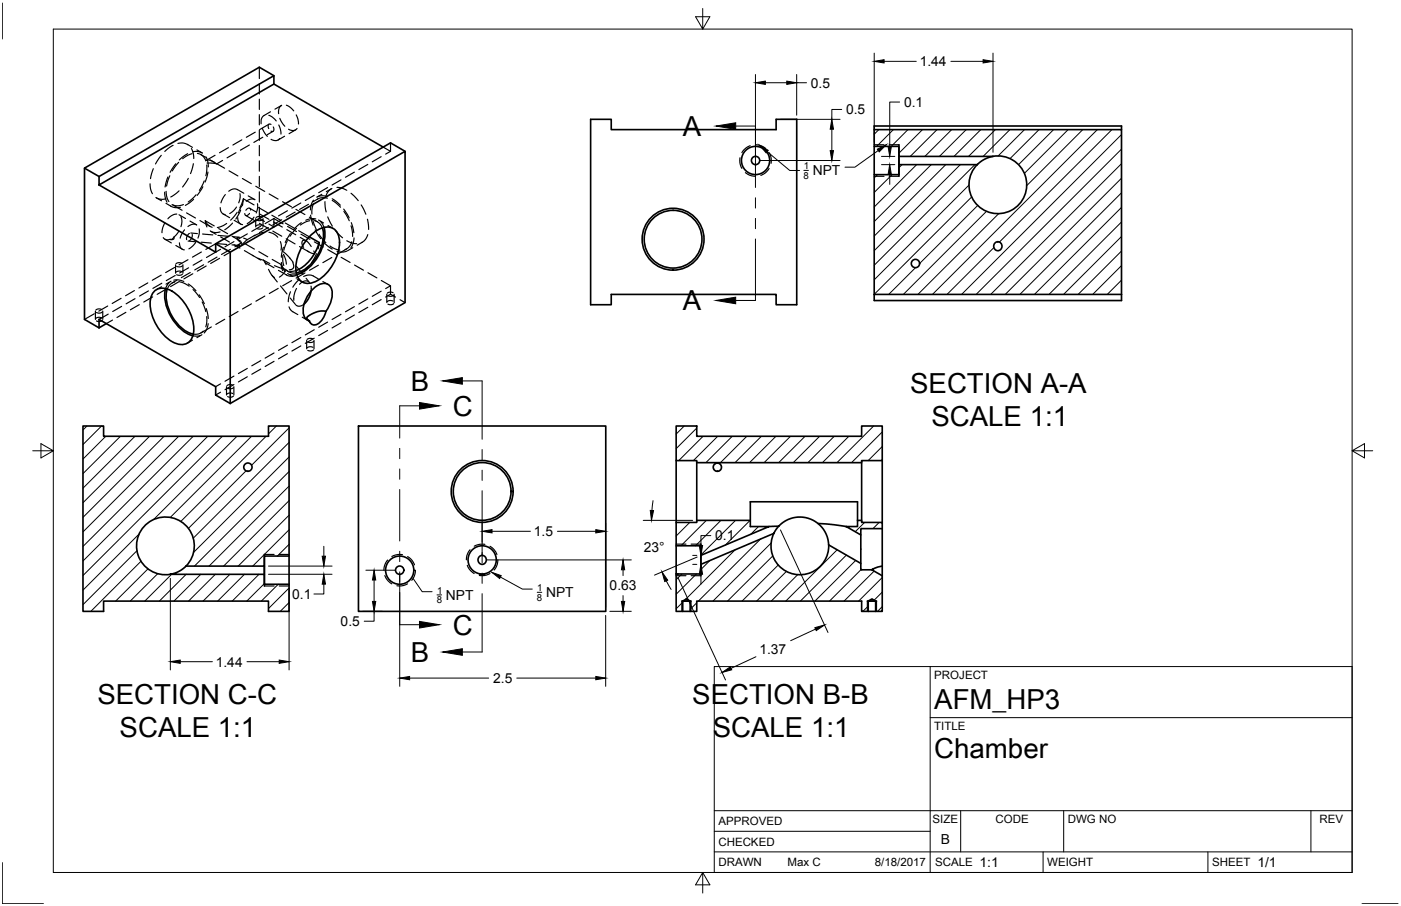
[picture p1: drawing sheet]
<svg xmlns="http://www.w3.org/2000/svg" width="432mm" height="279mm" viewBox="0 0 432 279" stroke-linecap="round" stroke-linejoin="round" font-family="sans-serif">
<!-- layer: Hidden -->
<g fill="none" stroke="#000" stroke-width=".36">
<path d="M79.9 20.7v3.5M79.9 25.8v3.2M79.9 30.6v3.2M79.9 35.3v3.2M80.8 39.6l1.6 2.5M81.4 35.6a2.36 2.36 0 0 0-.9 2.6M82.9 35.6l1.1 .5 1.1 1.2M82.9 38.3l-2.9 1.7M83.4 34.5l-2 1.1M83.5 38.4a.65 .65 0 0 0-.8 .1 .65 .65 0 0 0 0 .9l.1 .3M84.2 39.2a.74 .74 0 0 1 .3 .9 .74 .74 0 0 1-1 .3M85.9 38.5l.5 1.4 .2 1.5"/>
<path d="M86.2 36.5l1.6 2.4M86.7 32.5l-2 1.2M86.8 32.5a2.35 2.35 0 0 0-.9 2.6M88.3 32.4l1 .6 1.2 1.2M91.3 35.4l.5 1.4 .2 1.4M91.6 39.6a1.84 1.84 0 0 1-2.7 .2M46.3 56.7l.1 1.4 .6 1.6M47.3 52l-.9 3.1M49.7 47.9l-1.8 2.7M50.7 59.3l.2 1.3 .6 1.7M51.2 59l.3 1.9 .6 1.3M51.7 54.6l-.8 3.1"/>
<path d="M52.3 54.2l-1 3.2M53.3 44.8l-2.5 1.9M54.2 50.5l-1.8 2.7M54.8 44.2l1.9-.1 1.2 .5M55.1 50.1l-2 2.6M55.2 58.9l-2.6 1.8M57.7 44.5l1.6 .9M57.8 47.4l-2.5 1.9M58 55l-1.7 2.7M59 45.8l.5 1.4 .2 1.7M59.2 47.4l-1.3 .5-1.6 1.1M59.3 46.8h1.9l1.2 .4"/>
<path d="M59.6 50.5l-.9 3M60.7 46.2l1.5 .9M60.8 47.3l1.4 .6 1.1 1.4M61.9 47.7l1.4 .8M62.5 57.6l-1.7 2.7M63 55.8l-1.6 2.9M63.4 49.6l1.1-.2 2 .9M63.5 48.4l.5 1.4 .2 1.7M63.7 50.9l-.3 3.3M63.8 50.3l2.9 .1 2.5 1.5M64.1 53.1l-.9 3M64.7 49.3l1.4 .8"/>
<path d="M66.3 47.9l-2.9 1.6M68.6 49.5l-1.8 1M70.4 45.5l-2.7 1.6M70.6 52.7l2.7 1.6M72.7 47.1l-2.7 1.6M73.1 58.4l2 1.2M73.2 58.5a2.31 2.31 0 0 0-2.7 .5M73.9 59.7l.1 1.2-.4 1.7M74.5 43.1l-2.7 1.6M74.7 55l2.8 1.6M76.9 44.7l-2.8 1.6M78.7 40.8l-2.8 1.5"/>
<path d="M78.8 57.4l2.8 1.6M79.9 40.1v3.2M79.9 44.9v3.1M79.9 49.6v3.2M79.9 54.4v3.2M79.9 59.2v3.1M81 42.3l-2.8 1.6M83 59.8l2.7 1.6M84.2 40.5l-1.8 1M86.2 42.7a1.87 1.87 0 0 1-2.7 .3M87.7 42l-2 1.2M91.1 40.1l-2 1.1"/>
<path d="M99.2 59.9l-1.6 .9M101 57.8l-2.8 1.6M102.1 58.2l-1.5 .9M102.3 58.1l-1 .8-.9 1.7M103.9 57.8l1.4 .2 1.6 .7M105.1 55.5l-2.8 1.6M108.2 59.6l2.2 2.3M109.2 53.1l-2.7 1.6M113.4 50.7l-2.8 1.6M117.5 48.3l-2.8 1.6M118.1 45.4l2.3 1.3M120.4 44.1v2.6"/>
<path d="M120.4 46.7l-1.5 .8M228.1 48.7l-.1 1.4 .6 1.8M229.7 53.2l1.3 .8 1.9 .4M231.2 45l-1.3 .6-1.3 1.5M232.9 44.6l1.8 .4 1.3 .8M237.1 52l-1.3 1.4-1.3 .7M237.1 47.1l.6 1.8-.1 1.5M269.4 54.4h3.1M269.4 44.6h3.1M274.1 54.4h3M274.1 44.6h3M48.1 60.9l1.4 .5 1.6-.1"/>
<path d="M48.2 61l1.6 .9M50.3 73.3l.9 .6 1.2-.1M50.8 68.7l-.6 1.5-.3 1.6M50.8 73.8l2 1.1M51.2 62.7l1.5 .9M52.5 63.5l1.5 .5 1.6-.1M52.6 73.9h.2M53 63.1l3.1 1.7M53.6 73.1a1.06 1.06 0 0 1-1.2 .7M53.6 73.1l-.2 .7h-1M54.2 75.7l2 1.2M54.5 66a3.7 3.7 0 0 0-2.8 1.5"/>
<path d="M55.1 71.3l-1.5 1.8M55.2 66.2l2 1.2M55.3 74.9a1.86 1.86 0 0 0 1.5 2.2M55.7 66.8a3.7 3.7 0 0 1 .1 3.1M56.5 63.1l-1.5 .4-1.7-.3M56.9 70.9l-.9 1.3-.5 1.3M57.5 65.7l2.7 1.5M58 74.3l2.4 .3M58.4 72l-.8 .9-.1 1M58.6 68.2l2 1.1M58.8 71.9l2 .1M59.3 72.3l-.2 1.1-.7 .8"/>
<path d="M59.7 61.4l-2.6 1.9M60.3 74.7l-.9 1.2-1.2 .8M60.4 60.1l-2.4 2.2M60.6 69.4a2.4 2.4 0 0 0-2.7 .5M61.4 70.6v1.2l-.4 1.6M61.6 68l3.1 1.8M62 74.7l3.1 .3M62.1 77.7l-2.8 1.6M62.4 72.2l3.2 .2M63.3 68.1l.5 1.9M63.3 68.1l.9 1.3 1.2 .7M63.3 68.1l2.7 1.6"/>
<path d="M64.8 71.2l1.6 .5 1.4-.2M65 71.3l1.6 1M66.5 75.2l-3.1 1.7M66.7 75.1l3.2 .3M66.9 79.3l-2.8 1.6M67.2 72.6l3.1 .3M67.4 70.5l2.8 1.6M67.7 79.7l-2.8 1.6M67.9 64a1.86 1.86 0 0 0 1.5 2.2M68 76.9l-4.4 2.5M68 73.1l2.7 1.5M68.8 66l2 1.1"/>
<path d="M69.5 60l-1.4 2.6M69.9 68.9l-1.7 .9-1.2 .4M71 77.8l-1.9 1.1M71 76.9l-2.7 1.6M71.5 75.5l2.4 .2M71.5 72.8l2.8 1.6M71.7 68.8l-2.4 2.1M71.9 73l2 .2M72.1 75.5l1.6 .9M72.1 74.5l-2.8 1.6M72.2 67.9l2 1.2M72.9 63.9l-.9 1.1-1.2 .9"/>
<path d="M73.1 65.5l-2 2.4M73.3 67.1a1.83 1.83 0 0 0 1.5 2.2M73.5 73.2l-.4 .2 .1 .4 1.3 1.1M73.9 75.2l-1.5 .9M74.2 64.8l-1.5 2.8M74.5 74.9l-1.3 .9 .7 .7M74.5 74.9h-.1M74.8 63.1l-1.3 2.6M75 61.3l-.3 2M75 61.3l-1.1 2.8M75 61.3l3.3 1.9M75.1 73.4l1.1 .5"/>
<path d="M75.3 77.3l2.8 1.6M75.7 75.2l2.7 1.6M75.7 66.4l2.9 1.7M76.2 73.9l-1.9 1.7M76.2 72.1l-2.7 1.6M76.5 60.4l2 1.1M76.9 65.8a.73 .73 0 0 1-.7 .7 .73 .73 0 0 1-.8-.7M76.9 73.5l-.7 .4M77 64.2l1.8 1.1M77.2 64.8a.71 .71 0 0 0-.7-.7 .71 .71 0 0 0-.7 .7M77.8 78.7l2.5 1.5M78.3 67l-.9 1.1-1.2 .9"/>
<path d="M78.6 61.6a2.31 2.31 0 0 0-2.7 .5M78.6 72.5l-1.5 .9M78.8 67.4v2.6M79.3 62.8l.1 1.2-.4 1.7M79.5 79.6l1.7 .6M79.7 64l2.7 1.6M79.8 77.6l2.7 1.6M79.9 63.9v3.5l1.6 .9M80 68.9l2.7 1.6M80.1 66.1l2.8 1.5M80.4 69.8l-2.8 1.5M80.7 69.5l-.9-.2-.9 .4"/>
<path d="M80.7 66.9l-.9-.1-.9 .3M80.9 70.3l-.8 .3-1-.1M80.9 67.7l-1 .4-.8-.2M81.1 67.4v2.6M81.3 71.6l-3 1.1M82.7 70.2l-2.7 1.5M82.9 71.6l1.5 .6 1.2 1M83.8 66.4l2.7 1.6M84.1 71.3l2.7 1.5M84.3 68.4l2.7 1.6M84.5 67.4l-2.8 1.6M86.4 74.5l.3 1.4-.1 1.2"/>
<path d="M86.8 67.8l-2.7 1.6M87.1 77.5l2.3 2.1M87.1 62.2l2.7 1.6M87.2 78.8v1.5l.3 1.6M87.3 69l-2.9-1.6v2.6l-1.5-.9M87.3 76.3l-.6 3M87.4 78.4l.7 1.8 .2 1.3M87.9 68.8l2.8 1.6M88.2 73.6l2.7 1.6M88.4 70.8l2.8 1.6M88.6 74.2l-1.1 3M88.6 65l-2.8 1.6"/>
<path d="M88.6 69.8l2.8 1.6M89.3 79.6l1.1 1.3M89.5 72l-1.6 2.8M91 65.4l-2.8 1.6M91.2 64.6l2.8 1.6M91.4 70.4l-2 2.5M92 71.1l3.3 1.9M92.3 76l2.9 1.7M92.5 73.2l1.8 1M92.7 62.6l-2.7 1.6M92.8 72.2l2.7 1.6M92.9 68.7l-2.4 2.1"/>
<path d="M94.7 77.4l1.3 .7 .8 .1 .1-.2-.2-.6M95.1 63l-2.8 1.6M95.3 67l2.6 1.4M95.4 68.1l-1.5 .5-1.3 .8M95.7 66.4l.8 3M95.9 76l-1.1-1.4-1.2-.5-.4 .2-.1 .4v.7l.5 .9M96.4 67.7l1.1 3.1M96.6 61.7l-.7 1.6-.2 1.4M96.7 62.8l-.6 1.8v1.4M96.8 60.2l-2.7 1.6M96.9 74.6l2.7 1.6M97 68.1l1.5 .8 .8 1.4"/>
<path d="M97.1 70.9l1.8 2.7M97.3 67.5h-1.6l-1.5 .4M97.5 78.2l-1.5 2.8M97.9 61.4l-1.4 .8M98.2 67.9l1.5 .9M98.3 72.2l2.1 2.6M98.4 74.8l-.3 1.9M98.7 68.3l.7 .8 .5 1M99.9 74.8l2.5 2M100.2 62.2l.3 3.2M100.9 61.1l-2-.1-1.2 .5M101 60.6l-1.7-.2-1.5 .3"/>
<path d="M101 66.9l1.4 2.8M101 77l2.8 1.6M101.1 69.5l1.6 1M101.7 75.9l1.6 .9 1.4 .3M102.3 79.4l-2.8 1.6M102.4 61.3l2.5 2M102.4 61.8l2.6 2.1M103.4 71l2.2 2.3M105.1 79.3l2.8 1.6M105.9 64.5l1.7 2.7M106 65.2l1.6 2.9M106.8 76.8l-3.2 1.8"/>
<path d="M106.9 74.2l1.2 .6 1.8 .4M107 77.4l-1.3 .3-1.8-.2M108.2 69.6l.5 3.3M108.3 68.7l.8 3.1M108.4 74.5l-.7 1.5-1.4 1M108.7 76.4l-1.5 .9M109.1 73.4l-.3 1.7-.6 1.3M111.3 63.2l1.5 2.9M111.6 74.7l-1.5 .9M113.2 67.6l.4 3.2M113.4 72.3l-.7 1.5-1.2 1M29.1 96.8l-3.1 1.7"/>
<path d="M29.4 95.9v2.6M31.3 98l-.9-.2-.9 .4M31.3 95.5l-.9-.2-.9 .3M31.5 98.8l-.8 .4-1-.2M31.5 96.2l-1 .4-.8-.2M31.7 95.9v2.6M33.2 94.4l-2.8 1.6M33.4 96.9l-2.9 1.6M34.7 98.7l-1.9 1.1M37.3 92l-2.7 1.6M37.5 94.5l-2.8 1.6M38.8 96.3l-2.7 1.6"/>
<path d="M41.4 89.6l-2.7 1.6M41.6 92.1l-2.7 1.6M42.9 94l-2.7 1.5M45.6 87.2l-2.8 1.6M45.7 89.7l-2.7 1.6M47.1 91.6l-2.8 1.5M49.7 84.9l-2.8 1.5M49.8 88.4l-1.6 .9M49.9 87.3l-2.8 1.6M51.2 89.2l-2.8 1.6M52.2 87.1l-1.2 1.9M52.7 86.7l-1.5 .9"/>
<path d="M53.6 86.4h1.6l1.4 .4M53.8 82.5l-2.7 1.6M53.9 87l-1.5 .8-.9 1.3M54 85l-2.7 1.5M54.1 81.7v2.6M54.5 86.4l-1.5 .9M55.3 86.8l-2.7 1.6M55.4 86.9l1.6 .6 1.3 .8M56 83.8l-.9-.2-.9 .3M56 81.2l-.9-.2-.9 .3M56.2 84.6l-1 .3-.8-.2M56.2 82l-.8 .3-1-.2"/>
<path d="M56.4 81.7v2.6M57.9 80.1l-2.7 1.6M58 87.6l2.4 2.1M58.1 82.6l-2.7 1.6M58.6 84l-2.7 1.6M59.4 84.4l-2.7 1.6M59.5 89.3l2 2.5M61.4 90.9l1.6 2.8M62.3 80.2l-2.8 1.6M62.3 93.1l1.1 3M62.8 81.7l-2.8 1.5M63.5 95.1l.7 3.1"/>
<path d="M63.5 82l-2.7 1.6M63.7 97.6v1.6l-.3 1.6M64.2 99.8l-.6 2-.7 .9M69.3 98.5l-2.8 1.5M73.4 96.1l-2.8 1.6M77.5 93.7l-2.8 1.6M81.2 80.2l1.9 1.1M81.2 80.2l.8 1.4M81.6 91.3l-2.7 1.6M81.7 81l2.7 1.6M82.7 83.1l1.1 1.8 .8 .7M83.8 84.9l1.7 2"/>
<path d="M83.9 80l2.7 1.6M84.6 81.9l3 1.1M85.8 88.9l-2.8 1.6M85.8 83.4l2.5 1.4M86.5 88.2l1.9 2.4M86.6 81.6l1.2 1.5M86.6 81.6l.6 1.9M86.7 80.9l.4 1.5 .9 1.4M88 83l-.6 1.3-1.3 1.2M88.1 83.3l.9 .5M88.1 84.7l1.6 .5 1.5-.2M88.3 83.3l1.4 .8 1.6 .1"/>
<path d="M88.7 84.4l1.5 .9M89.1 94.6l.7 1.2 2 1.2M89.3 84.6l2.1 .1M89.4 91.9l1.7 2M89.5 90l-.7 3.1M89.9 86.5l-2.8 1.6M90.2 81l.3 1.5-.5 .5-.8 .2M91.2 83.5l-1.9 .2M91.4 82.1l2 2.5M91.4 89l-.8 2.2v1.4M91.6 86.1l1.5 .8M92.3 86.1l-2.1 2.5"/>
<path d="M93.2 97.8l1.5 .9M93.6 85.3l1.1-.4 1-.1 2.4 1.2M93.7 93.8l-1.4 .6-1.1-.3M94 84.2l-2.7 1.6M94.3 85.8l1.1 1.4M94.7 98.4l1 1.3M95 82.3l-2.4 2M95.1 86.9l-1.2-.3-1.6 1.1M95.9 88.2v1.6M98.1 81.8l-2.7 1.6M99.5 86.8l1.6 .9M101 99.3l-2.8 1.6"/>
<path d="M105.1 99.5l-2.8 1.6M105.1 96.9l-2.8 1.6M109.2 97.1l-2.7 1.6M109.2 94.6l-2.7 1.6M109.3 81.7l2.7 1.6M113.4 94.8l-2.8 1.6M113.4 92.2l-2.8 1.6M113.4 84.1l2.7 1.6M117.5 92.4l-2.8 1.6M117.5 89.8l-2.8 1.6M117.5 86.5l2.9 1.6M118.9 89l1.5-.9v2.6l-1.5 .9"/>
<path d="M119.2 90.7v2.6M120.4 90.7l1.5 .9M121.1 90.3l-.8-.2-.9 .3M121.1 92.9l-.8-.2-.9 .3M121.4 91.1l-1.1 .3-.7-.2M121.4 93.6l-.8 .4-1-.2M121.5 90.7v2.6M123.3 92.4l1.5 .9M59.3 104.9l-1.6 .9M61.6 103.5l-2.2 .1M62.2 103.2l-1.5 .9M62.6 102.1l-1.4 .9h-1.6"/>
<path d="M65.1 100.8l-3.2 1.9M68 118.4l-1.5 .8M69.8 119.2v2.6M71.7 118.8l-.8-.2-.9 .3M72 119.6l-.9 .3-.9-.2M72.1 119.2v2.6M72.1 118.6l-2.8 1.6M72.1 116l-2.8 1.6M76.2 116.2l-2.7 1.6M76.2 113.6l-2.7 1.6M80.4 113.8l-2.8 1.6M80.4 111.2l-2.8 1.6"/>
<path d="M84.5 111.4l-2.8 1.6M84.5 108.9l-2.8 1.5M88.6 109.1l-2.8 1.6M88.6 106.5l-2.8 1.5M92.7 106.7l-2.7 1.6M92.7 104.1l-2.7 1.6M94.5 105v2.6M96.4 107.1l-.8-.2-.9 .4M96.4 104.5l-1-.2-.7 .4M96.7 107.9l-1.1 .3-.7-.2M96.7 105.3l-.9 .3-.9-.2M96.8 105v2.6"/>
<path d="M96.8 104.3l-2.7 1.6M96.8 101.7l-2.7 1.6M101 101.9l-2.8 1.6M68 121l-1.5 .8M71.7 121.4l-.8-.2-.9 .3M72 122.1l-.9 .4-.9-.2M81.5 171h3M86.1 171h3M118.6 177.5l.7 1.3 1.4 1.3M119.5 172.7l-.8 1.3-.4 1.8M124 171.1l-1.5-.1-1.7 .6M125.6 171.6l1.4 1.3 .7 1.3"/>
<path d="M128 175.8l-.3 1.9-.8 1.3M144 174.3l.7 1.3 1.4 1.3M144.9 169.5l-.8 1.3-.4 1.8M149.4 167.9l-1.5-.1-1.7 .6M151 176.9l-1.8 .6h-1.5M151 168.5l1.4 1.2 .7 1.3M153.4 172.7l-.3 1.8-.8 1.3M208.4 167.8h3M208.4 177.5h3M213 167.8h3M213 177.5h3M81.5 180.7h3"/>
<path d="M86.1 180.7h3M125.6 180.1l-1.8 .6-1.5-.1M210.1 185.4v3.1M213 185.4v3.1M267.3 185.4v3.1M270.2 185.4v3.1"/>
</g>
<!-- layer: Visible -->
<g fill="none" stroke="#000" stroke-width=".51">
<path d="M84.4 23.3l-4.5-2.6-53.9 31.2v46.6l4.5 2.6M84.4 25.9l33.7 19.5M182 36.8h6.4v3.2h50.8v-3.2h6.4v57.2h-6.4v-3.2h-50.8v3.2h-6.4zM269.4 40v-1.1h76.3v1.1M26 51.9l4.5 2.5M30.5 54.4l53.9-31.1v2.6l-53.9 31.1zM30.5 57l36 20.8v-2.6M124.8 46.7l-4.4-2.6-53.9 31.1M269.4 45.1v8.8M277.1 48.2v5.7h-7.7v36.9M277.1 44.6v9.8M277.1 50.8h24.1"/>
<path d="M306 48.2a8.9 8.9 0 0 1 10.4 10.1 8.9 8.9 0 0 1-12.8 6.7 8.9 8.9 0 0 1-2.4-14.2M306.1 48.2h-29v-3.1h-7.7v-5.1h76.3v50.8M306.1 48.2l-2.7 .9-2.2 1.7M66.5 75.2l4.5 2.6M71 77.8l53.8-31.1v46.6l-53.8 31.1zM95.3 73a6.9 6.9 0 0 1 7-2.7 4.9 4.9 0 0 1 2.3 5.6 14.6 14.6 0 0 1-7.7 11.1 3.8 3.8 0 0 1-5.6-3.3 14.3 14.3 0 0 1 4-10.7zM95.3 73l3.1 1.8a13.2 13.2 0 0 1-7.2 8.7M99.4 70.3a12.5 12.5 0 0 1-4.6 12.1l-2.1 1.3-1.4 .5M99.9 70.1a13.7 13.7 0 0 1-4.8 12.6l-2.2 1.5-1.4 .5M32.8 99.8l-2.3 1.3M47.3 90.1a4.1 4.1 0 0 1 5.7-.3 14.6 14.6 0 0 1 6.7 12.8 3.8 3.8 0 0 1-5.7 3.2 14.3 14.3 0 0 1-7.7-13.2l.2-1zM51 89a13.7 13.7 0 0 0 4.9 12.6l2.1 1.4 1.4 .6"/>
<path d="M51.6 89.1a12.5 12.5 0 0 0 4.5 12.2l2.1 1.3 1.4 .4M95.9 89.8l-.9 2.4-1.3 1.6M96.6 88.9a3.6 3.6 0 0 1 5-.8 6.5 6.5 0 0 1-.6 7.1l-.5 .8a5.2 5.2 0 0 1-3.7 4.2 1.56 1.56 0 0 1-1.4-1.3 3.1 3.1 0 0 1-1.9-3.9 10.4 10.4 0 0 1 3.1-6.1zM100.4 96h-2.2l-2.6 1.1-1 .9 .1 .4 .6 .6M269.4 90.8v1.9h76.3v-1.9M269.4 90.8h76.3M30.5 101.1v-2.6l36 20.7v2.6l4.5 2.6M25.6 131.4h6.3v3.1h50.8v-3.1h6.4v40.1h-7.6v3.1h-24.2l-2.2 1.6-2.6 .9h29v3.1h7.6v8.3h-6.4v-3.1h-50.8v3.1h-6.3zM110.5 131.4h76.2v57.1h-76.2zM208.4 131.4h6.3v3.1h50.9v-3.1h6.3v10.6h-6.3v.7h-50.9v-.7h-6.3zM208.4 142v19.1M214.7 142.7v17.8"/>
<path d="M265.6 142.7v17.8M271.9 142v19.1M57.3 174.6a8.9 8.9 0 0 0-2.4-14.2 8.9 8.9 0 0 0-12.7 6.7 8.9 8.9 0 0 0 10.3 10M81.5 174.6v2.5M81.5 171v9.7M89.1 171.5v8.7M145.7 169.4a4.4 4.4 0 0 1 7.1 2.1 4.4 4.4 0 0 1-4.7 5.7 4.5 4.5 0 0 1-3.6-3.2 4.5 4.5 0 0 1 1.2-4.6zM147.8 176.9h1.6M208.4 161.1h6.3v-.6h16.6v1.9h5.7l-21 8.9v-3h-7.6zM208.4 168.3v8.6M208.4 176.9l.6 .1M208.4 176.9v.4"/>
<path d="M216 171.3v2.7M216 167.8v9.7M231.3 160.5v-5.8h33v5.8M238.5 164.5l-22.5 9.5v3h-7l-.6 .3v11.2h2v-3.1l1.2-.7 1.1 .7v3.1h2v-3.1h50.9v3.1h2v-3.1l1.1-.7 1.2 .7v3.1h2v-10.9l-3.2-1.9M238.5 164.5a8.9 8.9 0 0 0 6.2 12.6 8.9 8.9 0 0 0 10.7-9.1M240 162.3l2.1-1.7 2.6-1 2.6-.1 2.9 .7 1.8 1.2 1.7 1.7 1.2 2.2 .5 2.7 9.9 5.8 .2 1.9h3.2M240 162.3l-3 .1M240 162.3l-1.5 2.2M252.1 161.5l4.1 .2 4.6 .7M265.3 165v8.8M265.6 163h6.3M265.6 163l-.3 .3v1.7l-4.5-2.6h3.5v-1.9h1.3v.6h6.3v1.9"/>
<path d="M271.9 163v11.6M271.9 174.6v3M271.9 174.6l-1.7 .4-1.5 .7M210.1 185.4h2.9M210.4 188.5h2.3M210.4 185.4h2.3M267.3 185.4h2.9M267.6 188.5h2.3M267.6 185.4h2.3"/>
<circle cx="232.9" cy="49.5" r="4.4"/>
<circle cx="232.9" cy="49.5" r="1.28"/>
<circle cx="207.5" cy="73.8" r="8.9"/>
<circle cx="207.5" cy="73.8" r="9.5"/>
<circle cx="307.6" cy="75.9" r="1.33"/>
<circle cx="282.1" cy="81.3" r="1.28"/>
<circle cx="76.4" cy="144.1" r="1.28"/>
<circle cx="148.6" cy="151.6" r="8.9"/>
<circle cx="148.6" cy="151.6" r="9.5"/>
<circle cx="221.1" cy="144.1" r="1.27"/>
<circle cx="123.2" cy="175.8" r="4.4"/>
<circle cx="123.2" cy="175.8" r="1.28"/>
<circle cx="148.6" cy="172.6" r="1.33"/>
</g>
<!-- layer: Border -->
<path d="M.7 .9v11.1M16.4 9h400.3v260.1h-400.3zM216.6 2.6v6.4l-2.2-3.8h4.4l-2.2 3.8M10.1 139h6.3l-3.8-2.2v4.4l3.8-2.2M416.7 139l3.8 2.2v-4.4l-3.8 2.2h6.4M.7 266v12.7h12.7M216.6 269.1l2.2 3.8h-4.4l2.2-3.8v6.3M419.8 278.7h11.1" fill="none" stroke="#000" stroke-width=".31"/>
<!-- layer: Titleblock -->
<path d="M220.1 205.6h196.6v63.5h-196.6zM286.7 205.6v63.5M286.7 221.3h130M220.1 256.4h66.6M220.1 250h196.6M296.1 250v12.7M327.8 250v12.7M404 250v12.7M220.1 262.7h196.6M321.5 262.7v6.4M372.3 262.7v6.4" fill="none" stroke="#000" stroke-width=".31"/>
<!-- layer: Hatching -->
<g fill="none" stroke="#000" stroke-width=".31">
<path d="M270.9 40l-1.5 1.4M275.3 40l-5.1 5.2M279.8 40l-5.1 5.2M284.3 40l-7.2 7.2M288.8 40l-8.2 8.2M293.3 40l-8.2 8.2M297.8 40l-8.3 8.2M302.3 40l-8.3 8.2M306.8 40l-8.3 8.2M311.3 40l-8.3 8.2M315.8 40l-8.2 8.1M320.2 40l-8.9 8.9"/>
<path d="M324.7 40l-10.8 10.8M329.2 40l-13.5 13.5M333.7 40l-17.3 17.3M338.2 40l-50.8 50.8M342.7 40l-34.7 34.6M270.5 53.9l-1.1 1M274.9 53.9l-5.5 5.4M278 50.8l-.9 .9M282.5 50.8l-13.1 13M287 50.8l-17.6 17.5M291.5 50.8l-22.1 22M296 50.8l-26.6 26.5"/>
<path d="M298.6 57.1l-29.2 29.2M300.5 50.8l-31.1 31M345.6 41.5l-49.2 49.3M345.6 46l-44.7 44.8M345.6 50.5l-40.2 40.3M345.6 55l-35.8 35.8M345.6 59.5l-31.2 31.3M299.5 60.7l-30.1 30.1M301.3 63.4l-17.9 17.9M304 65.2l-25.6 25.6M306.3 76.3l-14.4 14.5M307.8 65.9l-24.9 24.9"/>
<path d="M345.6 64l-26.8 26.8M345.6 68.5l-22.3 22.3M345.6 73l-17.8 17.8M345.6 77.4l-13.3 13.4M282.2 82.5l-8.3 8.3M345.6 81.9l-8.8 8.9M345.6 86.4l-4.3 4.4M26.8 131.4l-1.2 1.2M31.3 131.4l-5.7 5.7M32.6 134.6l-7 7M37.1 134.6l-11.5 11.4M41.6 134.6l-16 15.9"/>
<path d="M46.1 134.6l-20.5 20.4M50.6 134.6l-25 24.9M55 134.6l-29.4 29.4M59.5 134.6l-33.9 33.9M64 134.6l-38.4 38.4M68.5 134.6l-42.9 42.9M73 134.6l-25.7 25.6M77.5 134.6l-25 25M82 134.6l-26.3 26.2M85.2 131.4l-2.5 2.4M89.1 131.9l-11.6 11.6M89.1 136.4l-29.5 29.6"/>
<path d="M210.9 131.4l-2.5 2.5M214.8 132l-6.4 6.3M216.7 134.6l-7.5 7.5M221.2 134.6l-7.5 7.5M225.7 134.6l-8.2 8.1M230.2 134.6l-8.2 8.1M234.6 134.6l-8.1 8.1M239.1 134.6l-8.1 8.1M243.6 134.6l-8.1 8.1M248.1 134.6l-8.1 8.1M252.6 134.6l-8.1 8.1M257.1 134.6l-8.1 8.1"/>
<path d="M261.6 134.6l-8.1 8.1M269.2 131.4l-11.3 11.3M271.9 133.2l-9.5 9.5M271.9 137.7l-4.3 4.4M75.8 145.2l-17.7 17.8M89.1 140.9l-29.4 29.5M89.1 145.4l-29.2 29.2M89.1 149.9l-24.7 24.7M89.1 154.4l-20.2 20.2M89.1 158.9l-15.7 15.7M42.2 169.8l-16.6 16.7M42.9 164.6l-17.3 17.4"/>
<path d="M43.5 173.1l-15.5 15.4M45.6 175.4l-9.9 9.9M48.6 176.9l-8.4 8.4M52.9 177.1l-8.3 8.2M57.4 177.1l-8.3 8.2M61.9 177.1l-8.3 8.2M66.4 177.1l-8.3 8.2M70.9 177.1l-8.3 8.2M75.4 177.1l-8.3 8.2M79.8 177.1l-8.2 8.2M81.5 180l-5.4 5.3M89.1 163.4l-11.2 11.2"/>
<path d="M89.1 167.9l-3.6 3.6M210.1 177l-1.7 1.7M212.6 161.1l-4.2 4.2M214.6 177l-6.2 6.2M217.7 160.5l-7.8 7.8M218.8 172.9l-2.8 2.7M222.2 160.5l-7.8 7.8M226.6 169.6l-15.3 15.3M226.7 160.5l-10.7 10.6M231.2 160.5l-7.6 7.6M233.8 162.4l-2.4 2.4M234.4 166.3l-19.1 19"/>
<path d="M237.7 167.5l-17.9 17.8M238.2 171.4l-14 13.9M239.9 174.2l-11.2 11.1M242.4 176.2l-9.2 9.1M245.9 177.2l-8.2 8.1M258 169.6l-15.8 15.7M260.9 171.2l-14.2 14.1M263.7 172.8l-12.5 12.5M265.4 175.7l-9.7 9.6M266.5 161.1l-2.9 2.9M269.4 176.1l-9.2 9.2M271 161.1l-1.9 1.9"/>
<path d="M271.9 178.1l-7.2 7.2M85.8 180.2l-5.2 5.1M89.1 181.3l-6.4 6.4M89.1 185.8l-2.7 2.7M210.4 185.7l-2 2M214.8 185.9l-2.1 2M267.6 186.9l-1.6 1.6M271.9 182.6l-2.5 2.5M271.9 187.1l-1.4 1.4"/>
</g>
<!-- layer: Annotations -->
<g fill="none" stroke="#000" stroke-width=".31">
<path d="M226.7 38.9h6.1v18.9M236.5 46.8l6.9 5.8h3.1M247.7 52.5h1.5M270.7 46.4l-7.2 5.2h-3.1M232.8 61v3.2M232.8 67.3v3.2M232.8 73.7v19h-6.1M142.5 117.5h6.1v18M123.2 138.3v3.1M129.3 125.2h-6.1v9.9M148.6 138.6v3.2M123.2 144.6v3.2"/>
<path d="M123.2 151v15.8M148.6 145v3.2M148.6 151.3v15.9M123.2 170v3.2M123.2 176.4v3.1M127.3 178.4l2.8 4.1h3.1M148.6 170.4v3.2M148.6 176.7v3.2M154.2 178l6.8 3.7h3M123.2 182.7v10h6.1M134.7 183.5h1.4M148.6 183.1v18h-6.1"/>
<path d="M165.6 182.7h1.4"/>
</g>
<path d="M220.7 38.9l6-1v2zM234.1 44.8l2.7 1.6-.7 .8zM270.4 46l2.8-1.4-2.2 2.2zM220.7 92.7l6-1.1v2.1zM136.4 117.5l6.1-1v2zM129.3 124.1l6.1 1.1-6.1 1zM151.6 176.5l2.9 1-.5 .9zM129.3 191.6l6.1 1.1-6.1 1zM136.4 201.1l6.1-1v2z" fill="#000" stroke="#000" stroke-width=".31"/>
<!-- layer: Dimensions -->
<g fill="none" stroke="#000" stroke-width=".31">
<path d="M269.4 16.4v27.5M272.5 18.9h9.9M293.1 18.9h9.9M306.1 16.4v30.6M232.8 23v25.2M235.9 25.5h6.6M240.5 36.8h18.4M245.5 23v12.5M245.5 25.5h3.1M256.4 39.8v6.7M259.4 33.8h-3v3M277.3 31.5h-3.1v13.7"/>
<path d="M234.1 49.5h24.8M271.7 50.8h4.1M271.7 48.2h4.1M274.2 53.8v3.1M201.3 154.4l-.4 3M52.5 178.4v28.2M82.7 174.6h19.6M82.7 177.1h19.6M99.8 168.5v3M112.8 175.8h9.1M115.3 178.9v6.6M123.2 177.1v34.6"/>
<path d="M148.6 161.3v10.1M149.9 172.7h44.7M151.6 163.8h11.9M171.8 163.8h11.8M186.7 161.3v26M192 175.7v1.8M198.3 160.5h15.2M205.3 179.1l1.5 2.7M208.9 178.1l14.7 31.6M213.5 174h1.3M213.5 171.3h1.3M214.9 171.8l-13.2 5.6"/>
<path d="M216 177.1v3M219.1 165.2h-3.1v3M240.5 163.4l14.7 31.6M89.1 181.5v25.1M99.8 180.1v3.1h-3M111.8 188.5h6M115.3 188.5v3.1h-3M186.7 189.8v21.9M187.9 188.5h6.7M192 183.7v1.8M251.4 194l-7.7 3.6M55.5 204.1h10"/>
<path d="M76.1 204.1h9.9M126.2 209.1h24.4M159.3 209.1h24.3M233 202.5l-7.7 3.6"/>
</g>
<g fill="#000" stroke="#000" stroke-width=".31">
<path d="M269.4 18.9l3.1-.5v1zM303 18.4l3.1 .5-3.1 .5zM232.8 25.5l3.1-.5v1zM242.5 25l3 .5-3 .5zM256.4 36.8l.5 3h-1zM255.9 46.5h1l-.5 3zM274.2 50.8l.5 3h-1zM273.7 45.2h1l-.5 3zM200.4 157.4l1 .1-.6 3zM99.3 171.5h1l-.5 3.1zM115.3 175.8l.5 3.1h-1zM148.6 163.8l3-.5v1.1z"/>
<path d="M183.6 163.3l3.1 .5-3.1 .6zM192 172.7l.5 3h-1zM204 176.4l1.8 2.5-.9 .4zM216 174l.5 3.1h-1zM215.5 168.2h1l-.5 3.1zM99.8 177.1l.5 3h-1zM114.8 185.5h1l-.5 3zM191.5 185.5h1l-.5 3zM251.1 193.6l3-.9-2.5 1.8zM52.5 204.1l3-.5v1zM86 203.6l3.1 .5-3.1 .5zM123.2 209.1l3-.5v1z"/>
<path d="M183.6 208.6l3.1 .5-3.1 .5zM222.5 207.4l2.6-1.8 .4 1z"/>
</g>
<g font-size="8.5">
<text x="210.4" y="41.9">A</text>
<text x="210.4" y="95.7">A</text>
<text x="126.6" y="120.5">B</text>
<text x="280.5" y="121.2">SECTION A-A</text>
<text x="139.5" y="128.2">C</text>
<text x="287.1" y="131.4">SCALE 1:1</text>
<text x="139.5" y="195.7">C</text>
<text x="126.6" y="204.1">B</text>
<text x="30" y="217">SECTION C-C</text>
<text x="213.4" y="217">SECTION B-B</text>
<text x="288" y="218.8">AFM_HP3</text>
<text x="36.9" y="227.3">SCALE 1:1</text>
<text x="219.7" y="227.3">SCALE 1:1</text>
<text x="288" y="233.8">Chamber</text>
</g>
<g font-size="4.3">
<text x="283.5" y="20.4">1.44</text>
<text x="249.9" y="27">0.5</text>
<text x="260.8" y="35.3">0.5</text>
<text x="278.6" y="33">0.1</text>
<text x="250.5" y="54.1">NPT</text>
<text x="164.5" y="165.3">1.5</text>
<text x="220.4" y="166.7">0.1</text>
<text x="198.5" y="170.1">23°</text>
<text x="90.1" y="184.7">0.1</text>
<text x="137.4" y="185">NPT</text>
<text x="168.3" y="184.2">NPT</text>
<text x="187.9" y="182.1">0.63</text>
<text x="105" y="193.1">0.5</text>
<text x="234" y="201.6">1.37</text>
<text x="66.5" y="205.6">1.44</text>
<text x="152" y="210.6">2.5</text>
<text x="290" y="260.3">B</text>
<text x="301.9" y="267.4">1:1</text>
<text x="387.5" y="267.4">1/1</text>
</g>
<g font-size="3.5">
<text x="288" y="209.4">PROJECT</text>
<text x="288" y="225.1">TITLE</text>
<text x="221.4" y="254.5">APPROVED</text>
<text x="287.5" y="253.8">SIZE</text>
<text x="306.8" y="253.8">CODE</text>
<text x="329.1" y="253.8">DWG NO</text>
<text x="406.7" y="253.8">REV</text>
<text x="221.4" y="260.8">CHECKED</text>
<text x="221.4" y="267.2">DRAWN</text>
<text x="242.7" y="267.2">Max C</text>
<text x="269.6" y="267.2">8/18/2017</text>
<text x="288.2" y="267.2">SCALE</text>
<text x="322.8" y="267.2">WEIGHT</text>
<text x="373.6" y="267.2">SHEET</text>
</g>
<g font-size="3">
<text x="247.7" y="52.2">1</text>
<text x="247.6" y="55.1">8</text>
<text x="134.7" y="183.1">1</text>
<text x="165.5" y="185.2">8</text>
<text x="165.6" y="182.3">1</text>
<text x="134.6" y="186">8</text>
</g>
</svg>
